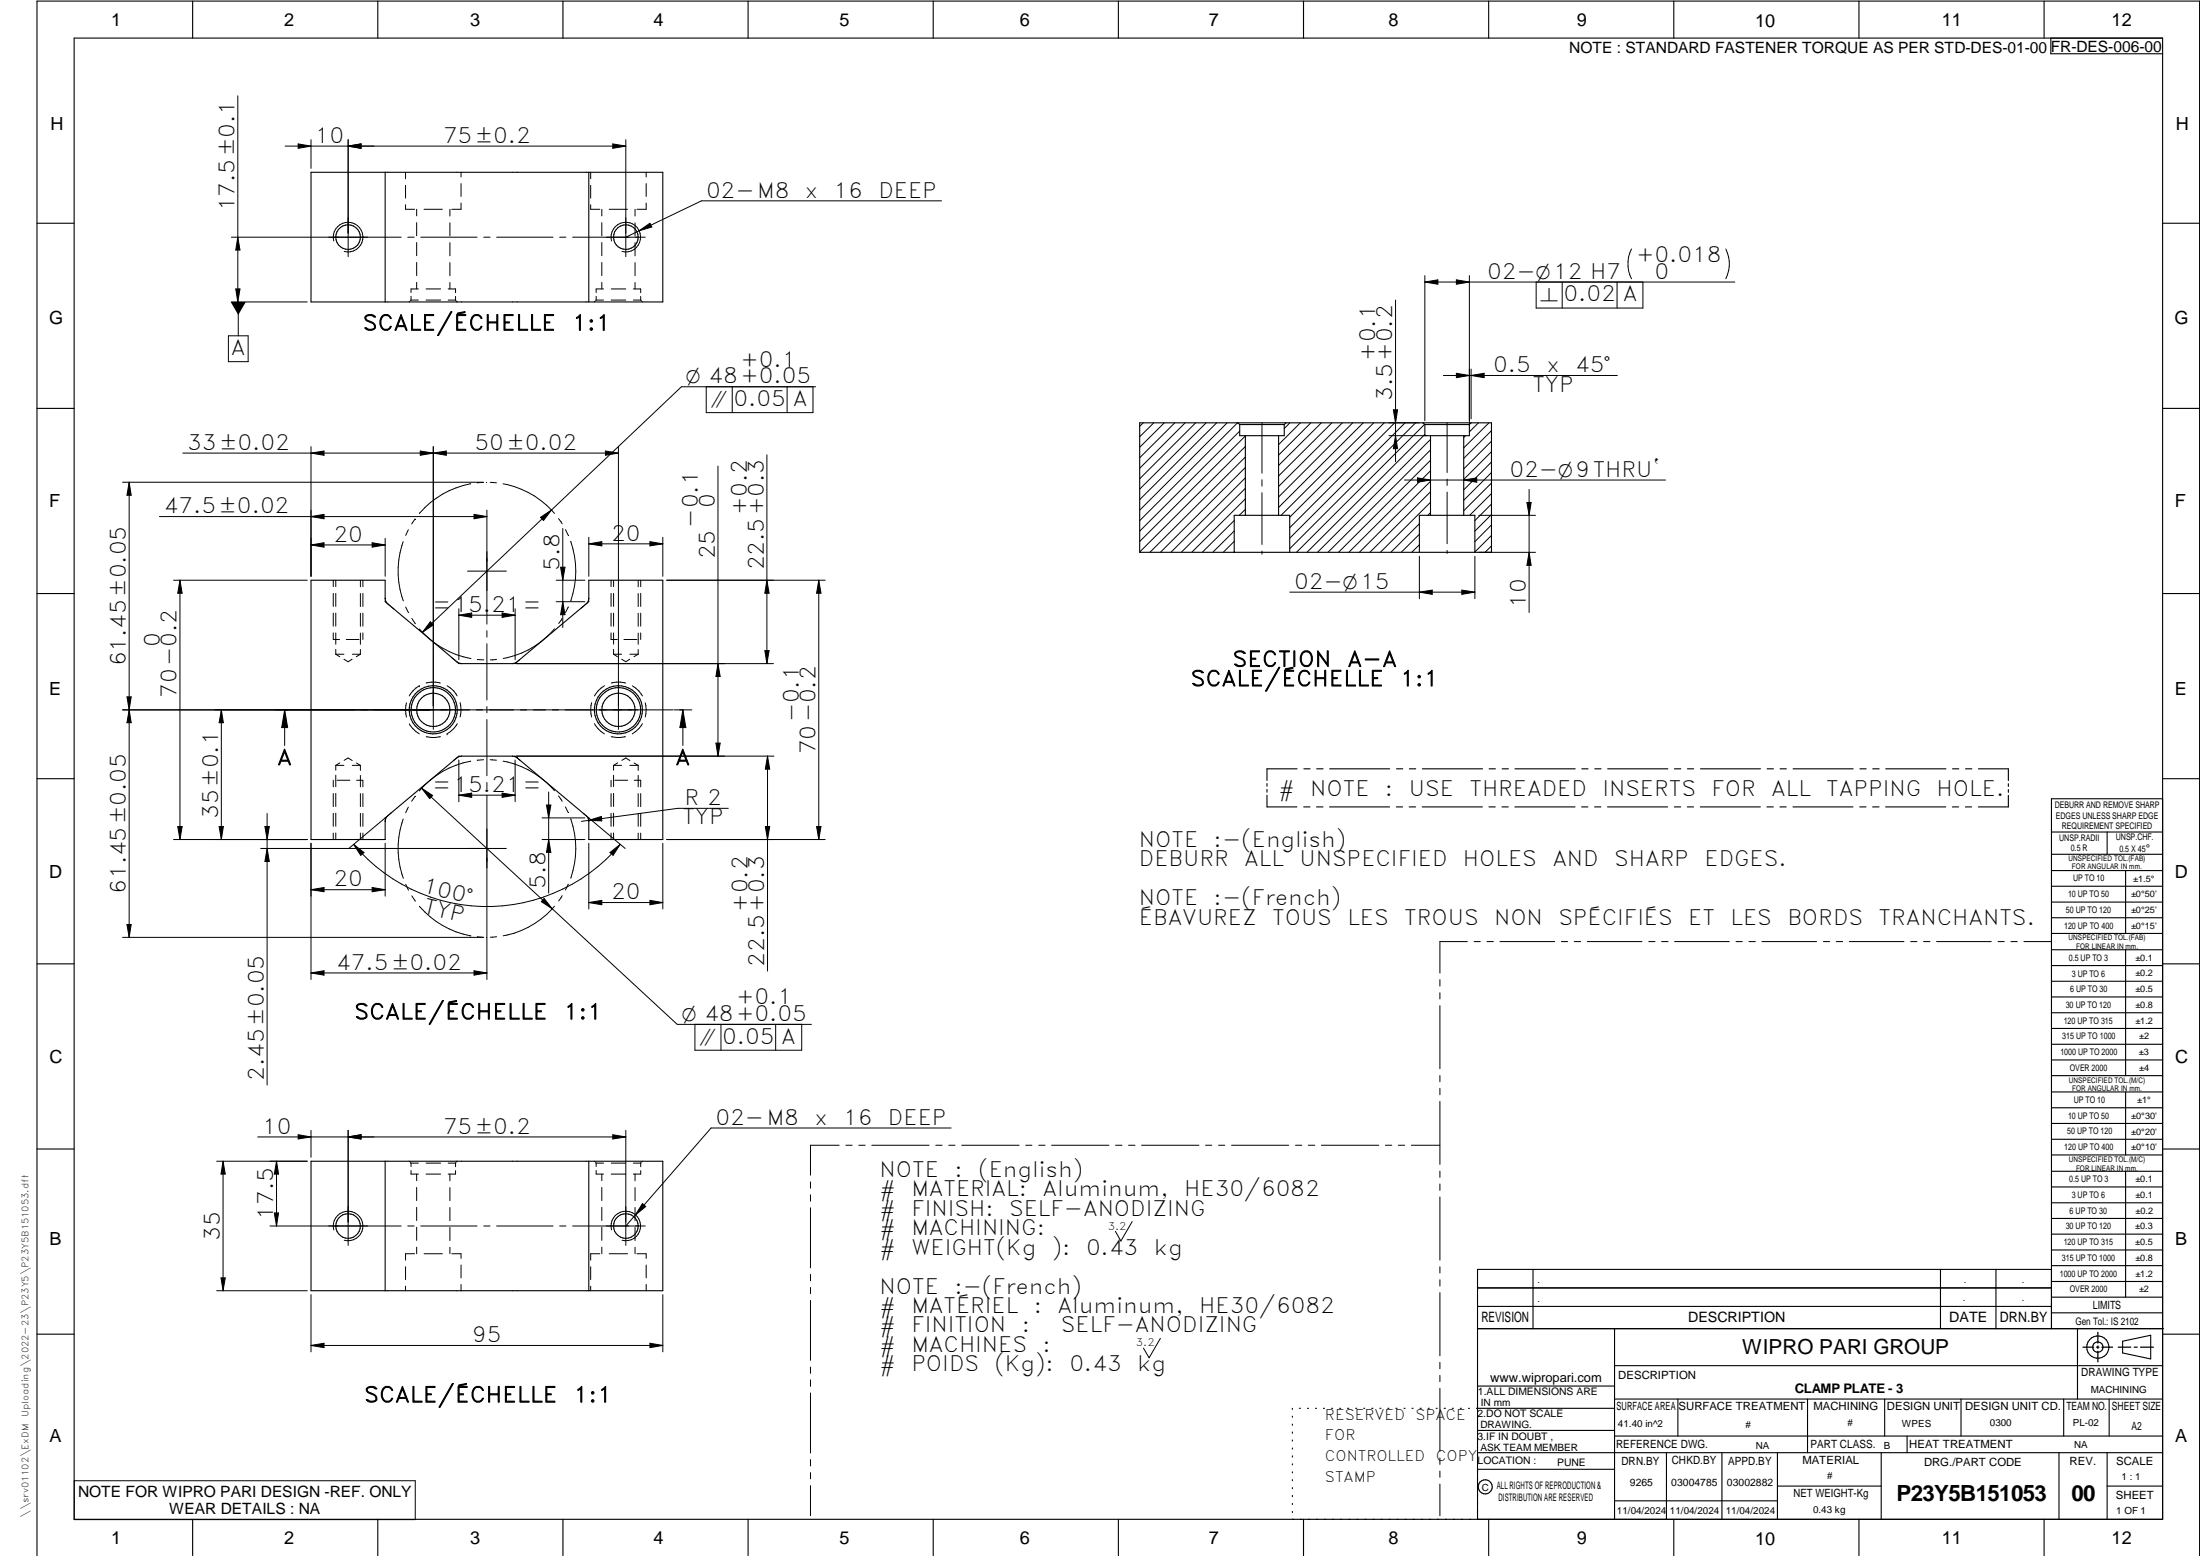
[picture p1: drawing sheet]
<svg xmlns="http://www.w3.org/2000/svg" width="594mm" height="420mm" viewBox="0 0 594 420" stroke-linecap="round" stroke-linejoin="round" font-family="sans-serif">
<g fill="none" stroke="#000" stroke-width=".3">
<path d="M20 10.3h564v400h-564zM52 .3v10M102 .3v10M152 .3v10M202 .3v10M252 .3v10M302 .3v10M352 .3v10M402 .3v10M452 .3v10M502 .3v10M552 .3v10"/>
<path d="M553.8 10.3v4.2h30.2M84 46.5h95v35h-95zM104 46.5v35M159 46.5v35M10 60.3h10M584 60.3h10M10 110.3h10M307.8 114.2h95v34.9h-95zM334.3 114.2l.5 .4M334.8 114.6v3h12v-3M334.8 114.6h12M336.3 117.6v21.5"/>
<path d="M345.3 117.6v21.5M347.3 114.2l-.5 .4M384.3 114.2l.5 .4M384.8 114.6h12M384.8 114.6v3h12v-3M386.3 117.6v21.5M395.3 117.6v21.5M397.2 114.2l-.4 .4M584 110.3h10M84 156.7h20v4.8l.1 .6 .6 1 18.7 15.6 1.2 .5h13.8l1.3-.5 19-16.1 .3-1.1v-4.8h20v70h-20v-4.9l-.3-1.1-.4-.4-18.6-15.7-1.3-.4h-13.8l-1.2 .4-19.1 16.1-.3 1.1v4.9h-20zM348.3 149.1v-10h-15v10M398.3 149.1v-10h-15v10"/>
<path d="M10 160.3h10M584 160.3h10M10 210.3h10M342.1 214.7v3.2h8.1M342.1 211.6v.7M342.1 213.1v.8M350.3 207.6h-8.2v3.1M352 217.9h1.7M352.1 207.6h1.7M355.5 217.9h1.7M355.6 207.6h1.7M359 217.9h16.2"/>
<path d="M359.1 207.6h16.2M377.1 217.9h1.6M377.1 207.6h1.7M380.5 217.9h1.8M380.6 207.6h1.7M384 217.9h16.3M384.1 207.6h16.2M402.1 217.9h1.7M402.1 207.6h1.7M405.6 217.9h1.7M405.6 207.6h1.7M409.1 217.9h16.2"/>
<path d="M409.1 207.6h16.3M427.1 217.9h1.7M427.1 207.6h1.7M430.6 217.9h1.7M430.7 207.6h1.6M434.1 217.9h16.2M434.1 207.6h16.3M452.1 217.9h1.7M452.2 207.6h1.7M455.6 217.9h1.7M455.7 207.6h1.7M459.1 217.9h16.3"/>
<path d="M459.2 207.6h16.2M477.1 217.9h1.8M477.2 207.6h1.7M480.6 217.9h1.7M480.7 207.6h1.7M484.2 217.9h16.2M484.2 207.6h16.2M502.2 217.9h1.7M502.2 207.6h1.7M505.7 217.9h1.7M505.7 207.6h1.7M509.2 217.9h16.2"/>
<path d="M509.2 207.6h16.3M527.2 217.9h1.7M527.3 207.6h1.6M530.7 217.9h1.7M530.8 207.6h1.7M534.2 207.6h8.1v3.2M542.3 211.6v.7M542.3 213.2v.8M542.3 214.8v3.1h-8.1M584 215.7h-30v143.1M584 210.3h10M554 224.7h30"/>
<path d="M554 230.7h30M554 235.1h30M554 239.3h30M569 224.7v6M574 235.1v17M554 243.6h30M554 247.8h30M554 252.1h30M554 256.5h30M574 256.5v33.9M10 260.3h10M554 260.7h30"/>
<path d="M554 265h30M554 269.2h30M554 273.5h30M554 277.7h30M584 260.3h10M554 282h30M554 286.2h30M554 290.4h30M554 294.9h30M554 299.1h30M574 294.9v17M10 310.3h10"/>
<path d="M84 313.6h95v34.9h-95zM104 313.6v34.9M159 313.6v34.9M554 303.4h30M554 307.6h30M554 311.9h30M554 316.3h30M574 316.3v34M584 310.3h10M554 320.5h30M554 324.8h30M554 329h30"/>
<path d="M554 333.2h30M554 337.5h30M399 358.8h185.2M399 352.8h155M399 347.8h155M414 342.8v16M436 358.8v51.5M524 342.8v16M539 342.8v16M554 341.8h30M554 346h30M554 350.3h30"/>
<path d="M554 354.5h30M554 342.8h-155v67.5M561 358.8v19M10 360.3h10M399 374.3h37M436 377.8h148M453.1 377.8v10M488.1 377.8v14.5M508.9 377.8v10M529.5 377.8v10M557.3 377.8v10M569.5 377.8v10"/>
<path d="M573.2 362.2l7.6-1.6v6.3l-7.6-1.6zM584 368.8h-148M584 360.3h10M349 380.3v.3M349 382.4v.3M349 384.6v.3M349 386.7v.3M349 388.8v.3M349 391v.3M349 393.1v.3M349 395.3v.3M349 397.4v.3"/>
<path d="M349 399.5v.3M350.9 380.3h.2M353.1 380.3h.2M355.2 380.3h.3M357.4 380.3h.3M359.6 380.3h.3M361.7 380.3h.3M363.9 380.3h.3M366.1 380.3h.3M368.3 380.3h.2M370.4 380.3h.3M372.6 380.3h.3"/>
<path d="M374.8 380.3h.3M376.9 380.3h.4M379.1 380.3h.3M381.3 380.3h.3M383.4 380.3h.4M385.6 380.3h.3M387.8 380.3h.3M390 380.3h.3M392.2 380.3h.3M394.3 380.3h.3M396.5 380.3h.3M398.7 380.3h37.3"/>
<path d="M399 396.7h37M399 392.3h185M399 386.2h37M436 387.8h148M450 392.3v18M465 392.3v18M480 392.3v18M508 392.3v18M515 387.8v4.5M556 392.3v18M569 392.3v18M52 410.3v9.7"/>
<path d="M102 410.3v9.7M152 410.3v9.7M202 410.3v9.7M252 410.3v9.7M302 410.3v9.7M349 401.7v.3M349 403.8v.4M349 406v.3M349 408.1v.3M352 410.3v9.7M402 410.3v9.7M436 405.3h44"/>
<path d="M452 410.3v9.7M480 401.3h28M502 410.3v9.7M552 410.3v9.7M569 401.3h15M10 420v-419.7h584v419.7"/>
<circle cx="94" cy="64" r="3.3"/>
<circle cx="169" cy="64" r="3.3"/>
<circle cx="117" cy="191.7" r="6.5"/>
<circle cx="117" cy="191.7" r="4.5"/>
<circle cx="117" cy="191.7" r="6"/>
<circle cx="167" cy="191.7" r="6.5"/>
<circle cx="167" cy="191.7" r="4.5"/>
<circle cx="167" cy="191.7" r="6"/>
<circle cx="94" cy="331.1" r="3.3"/>
<circle cx="169" cy="331.1" r="3.3"/>
<circle cx="566.5" cy="363.7" r="1.39"/>
<circle cx="566.5" cy="363.8" r="3"/>
<circle cx="401.1" cy="401.5" r="1.9"/>
</g>
<g fill="none" stroke="#000" stroke-width=".27">
<path d="M64.2 25.9v55.6M77 39.5h92M80.5 38.9l3.5 .6-3.5 .5zM84 37.7v7.8M94 37.7v31.6M94 39.5l3.5-.6v1.1zM165.5 38.9l3.5 .6-3.5 .5zM169 37.7v31.6M109.5 55.3v1.2h2.5M109.5 46.5v1.8M109.5 50v3.5M112.5 56.5v1.8"/>
<path d="M114.5 56.5h5M121.5 56.5v1.8M124.5 54.8v1.7h-2.5M124.5 46.5v1.3M124.5 49.6v3.4M159.5 55.3v1.2h2.5M159.5 46.5v1.8M159.5 50v3.5M162.5 56.5v1.8M164.5 56.5h5M171.5 56.5v1.8M174.5 54.8v1.7h-2.5"/>
<path d="M174.5 46.5v1.3M174.5 49.6v3.4M254.2 54.2h-64.8l-20.4 9.9M62.5 64.1h45.8M63.7 78h1.1l-.6 3.5zM64.2 64.1l.6 3.4h-1.1zM90.1 65.1a4 4 0 0 1 3.5-5.1 4 4 0 0 1 4.4 4.4 4 4 0 0 1-5 3.5M110.1 64.1h1.7M112.5 60.1v3.6M112.5 65.5v3.5M112.5 70.9v3.5M112.5 76.2v1.8"/>
<path d="M113 78h-2v1M113.6 64.1h15.2M115.1 78h3.9M121 78h2v1M121.5 60.2v3.5M121.5 65.5v3.6M121.5 70.9v3.6M121.5 76.3v1.7M130.6 64.1h1.7M134.1 64.1h15.2M151.1 64.1h1.7M154.6 64.1h19.6"/>
<path d="M162.5 60.1v3.6M162.5 65.5v3.5M162.5 70.9v3.5M162.5 76.2v1.8M163 78h-2v1M165.1 78h3.9M165.1 65.1a4 4 0 0 1 3.6-5.1 4 4 0 0 1 4.3 4.4 4 4 0 0 1-5 3.5M171 78h2v1M171.5 60.2v3.5M171.5 65.5v3.6M171.5 70.9v3.6M171.5 76.3v1.7"/>
<path d="M172.6 62.3l2.9-2 .5 1zM384.8 74.4v39.2M384.8 76.2l3.5-.6v1.2zM384.8 76.2h83.7M393.3 75.6l3.5 .6-3.5 .6zM396.8 74.4v40.7M414.8 76.2v7h28.8v-7M421.8 76.2v7M436.7 76.2v7M440.6 67.2a9 9 0 0 0 0 8.1M466 67.2a9 9 0 0 1 0 8.1M61.7 90.7h5.3v7h-5.3z"/>
<path d="M62.5 81.5h20.5M64.3 81.5v9.2M110.7 81.4l-.2 .1M111 80v1M111 81l-.1 .2M111 81h2M115.1 81h3.9M121 81h2M123 80.1v.9M123 81l.1 .2M123.4 81.4l.1 .1M160.6 81.4l-.1 .1"/>
<path d="M161 80v1M161 81l-.1 .2M161 81h2M165.1 81h3.9M171 81h2M173 80.1v.9M173 81l.2 .2M173.3 81.4l.2 .1M376.8 81v43.7M397.2 99.7v13.4M190.7 104.4v7h28.8v-7M197.7 104.4v7"/>
<path d="M212.5 104.4v7M220.3 104.4h-36.3l-69.9 66.3M308.7 114.2l-.9 .9M311.6 114.2l-3.8 3.7M314.4 114.2l-6.6 6.6M317.2 114.2l-9.4 9.4M320 114.2l-12.2 12.2M322.9 114.2l-15.1 15.1M325.7 114.2l-17.9 17.9M328.5 114.2l-20.7 20.7M331.4 114.2l-23.6 23.6M334.2 114.2l-26.4 26.4"/>
<path d="M334.8 116.4l-27 27M336.3 117.7l-28.5 28.5M340.8 114.2v13.6M348.3 114.2l-1.5 1.5M351.1 114.2l-5.8 5.9M354 114.2l-8.7 8.7M356.8 114.2l-11.5 11.5M359.7 114.2l-14.4 14.3M362.5 114.2l-17.2 17.2M365.3 114.2l-20 20M368.1 114.2l-22.8 22.8M371 114.2l-25.1 24.9"/>
<path d="M373.8 114.2l-25.5 25.5M375.1 117.6h10.1M375.1 114.2h8.1M376.3 110.7h1.1l-.6 3.5zM376.6 114.2l-28.3 28.3M376.8 117.6l.6 3.6h-1.1zM379.4 114.2l-31.1 31.1M382.3 114.2l-34 34M384.7 114.6l-34.6 34.5M384.8 117.3l-31.9 31.8M386.3 118.7l-30.5 30.4M389.8 101.4h46.9"/>
<path d="M390.8 114.2v13.4M393.3 100.8l3.5 .6-3.5 .6zM395.7 117.6l-.4 .6M397.2 101.4l3.6-.6v1.2zM399.2 114.2l-2.4 2.4M402.1 114.2l-6.8 6.7M402.8 116.3l-7.5 7.5M402.8 119.1l-7.5 7.5M33.1 130.2h97.4M34.9 130.2l.5 3.5h-1.1zM34.9 130.2v122.9M43 139.5h88.5"/>
<path d="M49.4 122.3h117.6M84 139.5l3.5-.6v1.2zM84 122.3l3.5-.5v1.1zM84 120.6v35M113.5 121.8l3.5 .5-3.5 .6zM117 120.6v76.3M117 122.3l3.5-.5v1.1zM127.1 130.6a23.9 23.9 0 0 0-13.9 8M128 138.9l3.5 .6-3.5 .6zM130.6 130.3l-1.7 .1M131.5 137.8v30.7M132.4 130.3l1.7 .1"/>
<path d="M135.8 130.6a23.9 23.9 0 0 1 13.9 8M146 139.7l2.9-2-2.1 2.8zM163.5 121.8l3.5 .5-3.5 .6zM167 120.6v76.3M193.9 125.9v78.3M207.1 122.8v56.4M336.3 137.5l-1.7 1.6M336.3 134.7l-14.5 14.4M336.3 131.9l-17.3 17.2M336.3 129l-20.1 20.1M336.3 126.2l-23 22.9M336.3 123.4l-25.8 25.7"/>
<path d="M336.3 120.6l-28.5 28.5M340.8 129.5v1.8M340.8 133.1v13.9M379.3 129.6h70.4M382.8 129l3.5 .6-3.5 .6zM386.3 138.4l-.7 .7M386.3 127.1l-22.1 22M386.3 130l-19.2 19.1M386.3 121.5l-27.7 27.6M386.3 132.8l-16.4 16.3M386.3 124.3l-24.9 24.8M386.3 135.6l-13.6 13.5"/>
<path d="M390.8 129.4v1.7M390.8 132.9v13.9M395.3 129.6l3.5-.6v1.2zM399.3 139.1h15.3M402.8 133.3l-5.9 5.8M402.8 122l-7.5 7.5M402.8 124.8l-7.5 7.5M402.8 127.6l-7.5 7.5M402.8 130.4l-7.5 7.5M402.8 136.1l-4.5 4.5M402.8 138.9l-4.5 4.5M412.3 135.7h1.2l-.6 3.4z"/>
<path d="M412.9 132.2v33.2M46.9 156.7h36.1M48.6 156.7v70M48.6 156.7l.6 3.5h-1.2zM84 147.2l3.5-.6v1.1zM84 147.2h20M90 156.7v1.7M90.7 156.7v1.7M97.3 156.7v1.8M98 156.7v1.7M100.5 146.6l3.5 .6-3.5 .5zM104 145.4v10.2"/>
<path d="M108.9 146.3a23.6 23.6 0 0 0 0 16M110.3 143l-.7 1.6M112.1 140.1l-.9 1.4M126.2 154.2h10.5M150.2 156.7h7.7M150.8 140l1 1.4M151.4 153.2h1.2l-.6 3.5zM152 142.7v26.8M152.7 143l.7 1.5M154.1 146.2a24.1 24.1 0 0 1 0 16M159 145.1v10.5M159 146.9h20"/>
<path d="M159 146.9l3.5-.6v1.1zM165 156.7v1.7M165.7 156.7v1.7M172.3 156.7v1.8M173 156.7v1.7M175.5 146.3l3.5 .6-3.5 .5zM179 145.1v10.5M180 156.7h42.8M207.1 156.7l.6 3.5h-1.2zM221.1 156.7l.6 3.5h-1.2zM221.1 156.7v70M333.3 149l-.2 .1"/>
<path d="M333.3 146.2l-3 2.9M333.3 143.4l-5.8 5.7M333.3 140.5l-8.7 8.6M340.8 148.8v.8M348.3 159.9h50M383.3 147.1l-2.1 2M383.3 144.3l-4.9 4.8M383.3 141.4l-7.7 7.7M383.3 159.9l3.5-.6v1.2zM383.3 150.2v11.5M390.8 148.6v.8M394.8 159.3l3.5 .6-3.5 .6z"/>
<path d="M398.3 150.2v11.5M399.3 149.1h15.3M402.8 147.4l-1.8 1.7M402.8 141.7l-4.5 4.6M402.8 144.6l-4.5 4.5M412.9 149.1l.6 3.6h-1.2zM90 160.2v3.5M90 165.6v3.5M90 170.9v1.8h1.7M90.7 176.7h2.2M90.7 175.3v1.4M90.7 160.2v3.5"/>
<path d="M90.7 165.6v3.5M90.7 170.9v3M90.7 176.7l1 .6M92.9 178l1.1 .7 1.1-.7M93.5 172.7h3.4M95.2 176.7h2.1M97.3 175.4v1.3M97.3 176.7l-1.1 .6M97.3 160.3v3.5M97.3 165.6v3.5M97.3 170.9v3.1M98 160.2v3.5"/>
<path d="M98 165.6v3.5M98 170.9v1.8M104 161.5v.3M104 162.2v.3l.7 .6M104.9 163.2l.2 .2M105.3 163.5l.1 .2M105.7 163.9l.7 .6M109.6 163.9l.7 1.5M111.2 167l.9 1.4M113.3 169.8a24.2 24.2 0 0 0 13.9 8M116.2 167.9l.8 .8-2.9 2zM122.1 177.7l.5 .4"/>
<path d="M122.8 178.3l.1 .1M123.1 178.5l.1 .1M123.4 178.7l.7 .5M123.9 164.4v13.7M123.9 166.1l3.5-.6v1.2zM123.9 166.1h15.2M124.4 179.2h.2M128.9 178.1l1.7 .1M131.5 170.3v1.7M131.5 173.8v15.2M134.1 178.1l-1.7 .1M135.6 165.5l3.5 .6-3.5 .6z"/>
<path d="M138.4 179.2h.2M139.1 164.4v13.7M139.4 179.2h69.5M139.4 178.9l-.6 .3M140.3 178.2l-.4 .3M149.7 169.8a23.5 23.5 0 0 1-13.8 8M150.2 162.5h7.7M151.8 167l-.9 1.4M152 162.5l.6 3.5h-1.2zM153.5 163.9l-.8 1.5M157.5 163.7l-.7 .6M157.8 163.4l-.1 .2"/>
<path d="M158.2 163.2l-.2 .1M159 161.5v.3M159 162.2v.3l-.6 .5M165 160.2v3.5M165 165.6v3.5M165 170.9v1.8h1.7M165.7 175.3v1.4M165.7 176.7h2.1M165.7 160.2v3.5M165.7 165.6v3.5M165.7 170.9v3M165.7 176.7l1 .6"/>
<path d="M167.9 178l1.1 .7 1-.7M168.5 172.7h3.5M170.1 176.7h2.2M172.3 175.4v1.3M172.3 176.7l-1.1 .6M172.3 160.3v3.5M172.3 165.6v3.5M172.3 170.9v3.1M173 160.2v3.5M173 165.6v3.5M173 170.9v1.8M193.9 179.2l.6 3.5h-1.2z"/>
<path d="M206.5 175.7h1.2l-.6 3.5zM33.1 191.7h148.6M34.3 188.2h1.1l-.5 3.5zM34.9 191.7l.5 3.5h-1.1zM59.8 191.7l.5 3.5h-1.1zM59.8 191.7v35M76.9 191.7l.8 4.8h-1.6zM76.9 191.7v9.6M109.8 189.8a7.4 7.4 0 0 0 0 3.8M110.5 195.5a7.6 7.6 0 0 0 2.7 2.7M113.2 185.2a7.2 7.2 0 0 0-2.7 2.7M113.2 185.2h.1"/>
<path d="M115.1 198.9a8.1 8.1 0 0 0 3.8 0M118.9 184.4a6.8 6.8 0 0 0-3.8 0M120.7 198.2h.1M120.7 185.2a6.5 6.5 0 0 1 2.7 2.7M123.5 195.4a7 7 0 0 1-2.8 2.8M124.2 189.7a7.4 7.4 0 0 1 0 3.9M131.5 190.8v1.7M131.5 194.3v15.2M159.8 189.7a7.4 7.4 0 0 0 0 3.9M160.5 195.4a7.5 7.5 0 0 0 2.7 2.8M163.2 185.2a7.2 7.2 0 0 0-2.7 2.7M165.1 198.9a8.2 8.2 0 0 0 3.8 0"/>
<path d="M168.9 184.4a6.9 6.9 0 0 0-3.8 0M170.8 185.2a6.8 6.8 0 0 1 2.7 2.7M173.5 195.4a7 7 0 0 1-2.8 2.8M174.2 189.8a7.3 7.3 0 0 1 0 3.8M182 191.7h4.8M184.4 191.7l.8 4.8h-1.6zM184.4 191.7v9.6M72.1 219.7v73.3M90 210.7v1.8M90 214.3v3.5M90 219.6v3.5M90.7 206.7h2.2"/>
<path d="M90.7 214.2v3.6M90.7 219.6v3.5M90.7 206.7v1.3M90.7 209.3v3.1M91.1 210.7h3.4M91.8 206l-1.1 .7M92.9 205.3l1.1-.6 1.1 .7M95.2 206.7h2.1M96.3 206l1 .7M96.3 210.7h1.7v1.8M97.3 214.3v3.5M97.3 219.6v3.5"/>
<path d="M97.3 206.7v1.3M97.3 209.4v3.1M98 214.3v3.5M98 219.6v3.5M105.1 220h-.1M105.8 219.4l-.6 .4M110.3 217.9l-.7 1.6M112.1 215l-.9 1.4M113.9 212.9l2.9 1.9-.8 .8zM113.9 212.9l35.2 32.5M122.9 205l-.4 .4M123.1 204.8v.1"/>
<path d="M123.4 204.6l-.1 .1M123.9 205.2v11.3M123.9 214.7l3.5-.5v1.1zM123.9 214.7h15.2M124.1 204.2l-.6 .3M124.4 204.2h.2M127.1 205.5a23.7 23.7 0 0 0-13.9 8.1M130.6 205.1l-1.7 .2M131.5 211.3v1.7M131.5 214.8v49.7M132.4 205.1l1.7 .2M135.6 214.2l3.5 .5-3.5 .6z"/>
<path d="M135.8 205.5a23.9 23.9 0 0 1 13.9 8M138.4 204.2h.2M138.8 204.2l.7 .3M139.1 205.2v11.3M139.4 204.2h69.6M139.8 204.8h.1M140 204.9l.4 .4M147.6 217.4h1.2l-.6 3.5zM148.2 213.9v27.3M150.8 214.9l1 1.5M152.7 217.9l.7 1.5M157.5 219.6l.5 .4"/>
<path d="M165 210.7v1.8M165 214.3v3.5M165 219.6v3.5M165.7 206.7h2.1M165.7 214.2v3.6M165.7 219.6v3.5M165.7 206.7v1.3M165.7 209.3v3.1M166 210.7h3.5M166.8 206l-1.1 .7M167.9 205.3l1.1-.6 1.1 .7M170.1 206.7h2.2"/>
<path d="M171.2 206l1.1 .7M171.3 210.7h1.7v1.8M172.3 214.3v3.5M172.3 219.6v3.5M172.3 206.7v1.3M172.3 209.4v3.1M173 214.3v3.5M173 219.6v3.5M193.3 200.7h1.2l-.6 3.5zM196.7 218.3h-13.7l-26 3.5M207.3 204.2v58M207.3 204.2l.5 3.5h-1.1z"/>
<path d="M46.9 226.7h36.1M48 223.2h1.2l-.6 3.5zM59.2 223.2h1.1l-.5 3.5zM70.4 229.1h66.3M71.5 223.2h1.2l-.6 3.5zM72.1 229.1l.6 3.5h-1.2zM84 227.7v36.8M90 225v1.7M90.7 224.9v1.8M95.5 228a47 47 0 0 0 72 0M95.5 228l2.8 2.2-.9 .8zM97.3 225v1.7"/>
<path d="M98 225v1.7M100.5 239.6l3.5 .6-3.5 .6zM103.9 220.9l-9.7 8.2M104 221.5v.3M104 227.7v14.3M104.5 220.4l-.5 .5v.3M104.8 220.2l-.1 .1M108.9 221.1a23.6 23.6 0 0 0 0 16.1M109.6 238.8l.7 1.6M146.4 226.7h11.5M146.4 220.9h11.5M148.2 226.7l.6 3.5h-1.2z"/>
<path d="M153.5 238.8l-.8 1.5M154.1 221.1a24 24 0 0 1 0 16M158.1 220.1l.1 .1M158.4 220.3v.1M158.6 220.5l.4 .4v.3M159 221.5l3.4-1 .1 1.2zM159 227.7v17.7M159 221.5v.3M159.1 220.9l9.7 8.2M164.7 230.2l2.8-2.2-1.9 3zM165 225v1.7M165.7 224.9v1.8"/>
<path d="M172.3 225v1.7M173 225v1.7M179 227.7v17.7M206.7 223.2h1.1l-.5 3.5zM220.5 223.2h1.2l-.6 3.5zM222.8 226.7h-42.8M33.1 253.1h97.4M34.3 249.6h1.1l-.5 3.5zM84 240.2l3.5-.6v1.2zM84 240.2h20M111.2 241.9l.9 1.4M113.3 244.7a24.2 24.2 0 0 0 13.9 8"/>
<path d="M128.9 253l1.7 .1M134.1 252.9l-1.7 .2M146.9 242.6l2.2 2.8-2.9-1.9zM149.1 245.4l33.8 31.2h36.2M149.7 244.7a23.5 23.5 0 0 1-13.8 8M151.8 241.9l-.9 1.4M159 243.7h20M159 243.7l3.5-.6v1.2zM175.5 243.1l3.5 .6-3.5 .6zM396.2 254.3h-7.4v8.5M398.1 254.3h1.6M401.5 254.3h1.8"/>
<path d="M405 254.3h14.8M421.6 254.3h1.7M425.1 254.3h1.7M428.6 254.3h14.8M445.2 254.3h1.7M448.7 254.3h1.7M452.2 254.3h14.8M468.8 254.3h1.7M472.3 254.3h1.7M475.8 254.3h14.8M492.4 254.3h1.7M495.8 254.3h1.8"/>
<path d="M499.4 254.3h14.7M516 254.3h1.6M519.4 254.3h1.8M522.9 254.3h14.8M539.5 254.3h1.7M543 254.3h1.7M546.5 254.3h7.4M84 262.7l3.5-.6v1.2zM84 262.7h47.5M128 262.1l3.5 .6-3.5 .6zM187.7 276.6v7h28.8v-7M194.7 276.6v7"/>
<path d="M209.5 276.6v7M388.8 264.5v1.8M388.8 268.1v1.6M388.8 271.6v17M388.8 290.4v1.7M388.8 293.9v1.7M388.8 297.4v17M58.5 313.6h24.5M60.2 313.6v34.9M60.2 313.6l.6 3.4h-1.1zM69.6 307h99.4M74.7 313.6v17.4"/>
<path d="M74.7 313.6l.5 3.4h-1.1zM80.5 306.4l3.5 .6-3.5 .6zM84 305.2v7.3M94 307l3.5-.6v1.2zM94 305.2v31.1M110.5 313.6l.2 .1M110.8 313.9l.2 .2M111 314.1v.9M111 316.1v.9h2M111 314.1h2M112.5 317v1.8M115.1 317h3.9"/>
<path d="M115.1 314.1h3.9M121 314.1h2M121.5 317v1.9M123 314.1v.9M123 316.1v.9h-2M123.1 313.9l-.1 .2M123.5 313.6l-.2 .1M160.5 313.6l.1 .1M160.8 313.9l.2 .2M161 314.1h2M161 314.1v.9M161 316.1v.9h2"/>
<path d="M162.5 317v1.8M165.1 317h3.9M165.1 314.1h3.9M165.5 306.4l3.5 .6-3.5 .6zM169 305.2v31.1M171 314.1h2M171.5 317v1.9M173 314.1v.9M173 316.1v.9h-2M173.1 313.9l-.1 .2M173.5 313.6l-.2 .1M218.9 319.2v1.6"/>
<path d="M226.6 309.2h-7.7v8.1M228.4 309.2h1.7M231.9 309.2h1.7M235.4 309.2h15.5M252.7 309.2h1.7M256.2 309.2h1.7M256.8 304.6h-64.8l-23 26.4M259.7 309.2h15.5M277 309.2h1.7M280.5 309.2h1.7M284 309.2h15.5M301.2 309.2h1.8"/>
<path d="M304.8 309.2h1.7M308.3 309.2h15.5M325.5 309.2h1.7M329.1 309.2h1.6M332.6 309.2h15.4M349.8 309.2h1.7M353.3 309.2h1.7M356.8 309.2h15.5M374.1 309.2h1.7M377.6 309.2h1.7M381.1 309.2h7.7M388.8 316.2v1.7"/>
<path d="M388.8 319.7v1.7M72.9 331h35.4M74.1 327.5h1.1l-.5 3.5zM90.1 332.1a4 4 0 0 1 3.5-5 4 4 0 0 1 4.4 4.3 4 4 0 0 1-5 3.5M110.1 331h1.7M112 338.5h-2.5v1.8M112.5 320.6v3.6M112.5 326v3.6M112.5 331.4v3.5M112.5 336.8v1.7M113.6 331h15.2M114.5 338.5h5"/>
<path d="M121.5 320.7v3.5M121.5 326.1v3.5M121.5 331.4v3.6M121.5 336.8v1.7M122 338.5h2.5v1.3M130.6 331h1.7M134.1 331h15.2M151.1 331h1.7M154.6 331h19.6M162 338.5h-2.5v1.8M162.5 320.6v3.6M162.5 326v3.6"/>
<path d="M162.5 331.4v3.5M162.5 336.8v1.7M164.5 338.5h5M165.1 332.1a4 4 0 0 1 3.5-5 4 4 0 0 1 4.4 4.3 4 4 0 0 1-5 3.5M171.5 320.7v3.5M171.5 326.1v3.5M171.5 331.4v3.6M171.5 336.8v1.7M172 338.5h2.5v1.3M173.5 325l.9 .8-2.8 2.2zM218.9 322.6v1.8M218.9 326.1v16.2"/>
<path d="M305.7 329.9l-3 5.2-1.5-2.6M388.8 323.2v17.1M58.5 348.5h24.5M59.7 345.1h1.1l-.6 3.4zM84 349.6v15.4M109.5 342.1v3.4M109.5 347.3v1.2M124.5 341.6v3.5M124.5 346.8v1.7M159.5 342.1v3.4M159.5 347.3v1.2M174.5 341.6v3.5"/>
<path d="M174.5 346.8v1.7M179 349.6v15.4M218.9 344.1v1.8M218.9 347.6v1.7M218.9 351.2v16.1M388.8 342.1v1.6M388.8 345.6v1.7M388.8 349v17.1M84 363.3l3.5-.6v1.2zM84 363.3h95M175.5 362.7l3.5 .6-3.5 .6zM218.9 369.1v1.7"/>
<path d="M218.9 372.6v1.8M218.9 376.1v16.2M313.3 361.4l-3 5.2-1.5-2.6M388.8 367.9v1.7M388.8 371.4v1.7M388.8 374.9v17M20.1 399.8h92v10.5h-92zM218.9 394.1v1.8M218.9 397.6v1.7M388.8 393.7v1.7M388.8 397.2v1.7M218.9 401.2v8.1"/>
<path d="M388.8 400.7v8.6"/>
</g>
<path d="M566.5 359.7v3M562.5 363.8h2.9M566.1 363.8h.7M566.5 363.4v.7M566.5 364.9v2.8M567.6 363.8h2.9M572 363.8h3.4M576.3 363.8h.8M578 363.8h3.5" fill="none" stroke="#000" stroke-width=".34"/>
<g fill="#000">
<path d="M80.5 38.9l3.5 .6-3.5 .5zM94 39.5l3.5-.6v1.1zM165.5 38.9l3.5 .6-3.5 .5zM64.2 64.1l.6 3.4h-1.1zM63.7 78h1.1l-.6 3.5zM172.6 62.3l2.9-2 .5 1zM384.8 76.2l3.5-.6v1.2zM393.3 75.6l3.5 .6-3.5 .6zM62.3 81.5h4.1l-2.1 3.5zM376.3 110.7h1.1l-.6 3.5zM393.3 100.8l3.5 .6-3.5 .6zM397.2 101.4l3.6-.6v1.2z"/>
<path d="M34.9 130.2l.5 3.5h-1.1zM84 122.3l3.5-.5v1.1zM84 139.5l3.5-.6v1.2zM113.5 121.8l3.5 .5-3.5 .6zM117 122.3l3.5-.5v1.1zM128 138.9l3.5 .6-3.5 .6zM163.5 121.8l3.5 .5-3.5 .6zM376.8 117.6l.6 3.6h-1.1zM382.8 129l3.5 .6-3.5 .6zM395.3 129.6l3.5-.6v1.2zM412.3 135.7h1.2l-.6 3.4zM84 147.2l3.5-.6v1.1z"/>
<path d="M100.5 146.6l3.5 .6-3.5 .5zM146 139.7l2.9-2-2.1 2.8zM151.4 153.2h1.2l-.6 3.5zM159 146.9l3.5-.6v1.1zM175.5 146.3l3.5 .6-3.5 .5zM412.9 149.1l.6 3.6h-1.2zM48.6 156.7l.6 3.5h-1.2zM116.2 167.9l.8 .8-2.9 2zM123.9 166.1l3.5-.6v1.2zM135.6 165.5l3.5 .6-3.5 .6zM152 162.5l.6 3.5h-1.2zM206.5 175.7h1.2l-.6 3.5z"/>
<path d="M207.1 156.7l.6 3.5h-1.2zM221.1 156.7l.6 3.5h-1.2zM383.3 159.9l3.5-.6v1.2zM394.8 159.3l3.5 .6-3.5 .6zM34.3 188.2h1.1l-.5 3.5zM34.9 191.7l.5 3.5h-1.1zM59.8 191.7l.5 3.5h-1.1zM76.9 191.7l.8 4.8h-1.6zM184.4 191.7l.8 4.8h-1.6zM193.9 179.2l.6 3.5h-1.2zM113.9 212.9l2.9 1.9-.8 .8zM123.9 214.7l3.5-.5v1.1z"/>
<path d="M135.6 214.2l3.5 .5-3.5 .6zM147.6 217.4h1.2l-.6 3.5zM193.3 200.7h1.2l-.6 3.5zM207.3 204.2l.5 3.5h-1.1zM48 223.2h1.2l-.6 3.5zM59.2 223.2h1.1l-.5 3.5zM72.1 229.1l.6 3.5h-1.2zM71.5 223.2h1.2l-.6 3.5zM95.5 228l2.8 2.2-.9 .8zM148.2 226.7l.6 3.5h-1.2zM159 221.5l3.4-1 .1 1.2zM164.7 230.2l2.8-2.2-1.9 3z"/>
<path d="M206.7 223.2h1.1l-.5 3.5zM220.5 223.2h1.2l-.6 3.5zM34.3 249.6h1.1l-.5 3.5zM84 240.2l3.5-.6v1.2zM100.5 239.6l3.5 .6-3.5 .6zM146.9 242.6l2.2 2.8-2.9-1.9zM159 243.7l3.5-.6v1.2zM175.5 243.1l3.5 .6-3.5 .6zM84 262.7l3.5-.6v1.2zM128 262.1l3.5 .6-3.5 .6zM60.2 313.6l.6 3.4h-1.1zM74.7 313.6l.5 3.4h-1.1z"/>
<path d="M80.5 306.4l3.5 .6-3.5 .6zM94 307l3.5-.6v1.2zM165.5 306.4l3.5 .6-3.5 .6zM74.1 327.5h1.1l-.5 3.5zM173.5 325l.9 .8-2.8 2.2zM59.7 345.1h1.1l-.6 3.4zM84 363.3l3.5-.6v1.2zM175.5 362.7l3.5 .6-3.5 .6z"/>
</g>
<g font-size="6">
<text x="512.1" y="405.2">P23Y5B151053</text>
<text x="559.4" y="405.2">00</text>
</g>
<g font-size="5.7">
<text x="85" y="38.6">10</text>
<text x="119.6" y="38.6">75±0.2</text>
<text x="190.7" y="53.3">02-M8</text>
<text x="217.3" y="53.3">x</text>
<text x="225.1" y="53.3">16</text>
<text x="237.2" y="53.3">DEEP</text>
<text x="63.4" y="57" transform="rotate(-90 63.4 57)">17.5±0.1</text>
<text x="441.8" y="70.7">+0.018</text>
<text x="401.6" y="75.3">02-O12 H7</text>
<text x="446.7" y="75.3">0</text>
<text x="422.2" y="81.4">0.02 A</text>
<text x="98" y="89.2">SCALE/ÉCHELLE</text>
<text x="154.5" y="89.2">1:1</text>
<text x="62.4" y="95.9">A</text>
<text x="200" y="99">+0.1</text>
<text x="371.4" y="97.4" transform="rotate(-90 371.4 97.4)">+0.1</text>
<text x="403.2" y="100.5">0.5</text>
<text x="417.6" y="100.5">x</text>
<text x="425.4" y="100.5">45°</text>
<text x="413.8" y="105.8">TYP</text>
<text x="198.1" y="109.7">0.05 A</text>
<text x="376" y="108.2" transform="rotate(-90 376 108.2)">3.5+0.2</text>
<text x="50.6" y="121.5">33±0.02</text>
<text x="128.1" y="121.5">50±0.02</text>
<text x="407.7" y="128.7">02-O9THRU`</text>
<text x="193" y="137.2" transform="rotate(-90 193 137.2)">0</text>
<text x="44.3" y="138.6">47.5±0.02</text>
<text x="188.5" y="142.5" transform="rotate(-90 188.5 142.5)">-0.1</text>
<text x="201.7" y="139.1" transform="rotate(-90 201.7 139.1)">+0.2</text>
<text x="90" y="146.3">20</text>
<text x="165.1" y="146">20</text>
<text x="151.1" y="154.1" transform="rotate(-90 151.1 154.1)">5.8</text>
<text x="193" y="151" transform="rotate(-90 193 151)">25</text>
<text x="206.2" y="154" transform="rotate(-90 206.2 154)">22.5+0.3</text>
<text x="349.5" y="159">02-O15</text>
<text x="116.8" y="165.2">=15.21</text>
<text x="141.2" y="165.2">=</text>
<text x="412" y="164.2" transform="rotate(-90 412 164.2)">10</text>
<text x="34" y="179.9" transform="rotate(-90 34 179.9)">61.45±0.05</text>
<text x="43.2" y="174.6" transform="rotate(-90 43.2 174.6)">0</text>
<text x="321.5" y="185.3">SCALE/ÉCHELLE</text>
<text x="332.8" y="180">SECTION</text>
<text x="363.8" y="180">A-A</text>
<text x="378.1" y="185.3">1:1</text>
<text x="47.7" y="188.4" transform="rotate(-90 47.7 188.4)">70-0.2</text>
<text x="215.7" y="195.1" transform="rotate(-90 215.7 195.1)">-0.1</text>
<text x="220.2" y="203.7" transform="rotate(-90 220.2 203.7)">70-0.2</text>
<text x="74.8" y="206.5">A</text>
<text x="182.4" y="206.5">A</text>
<text x="116.8" y="213.9">=15.21</text>
<text x="141.2" y="213.9">=</text>
<text x="345.2" y="214.8">#</text>
<text x="353.8" y="214.8">NOTE</text>
<text x="374" y="214.8">:</text>
<text x="380.4" y="214.8">USE</text>
<text x="396.8" y="214.8">THREADED</text>
<text x="432.7" y="214.8">INSERTS</text>
<text x="462.1" y="214.8">FOR</text>
<text x="478.3" y="214.8">ALL</text>
<text x="493.2" y="214.8">TAPPING</text>
<text x="523" y="214.8">HOLE.</text>
<text x="58.9" y="221" transform="rotate(-90 58.9 221)">35±0.1</text>
<text x="184.9" y="217.4">R 2</text>
<text x="184.3" y="222.6">TYP</text>
<text x="307.5" y="228.6">NOTE</text>
<text x="307.5" y="233.9">DEBURR</text>
<text x="327.7" y="228.6">:-(English)</text>
<text x="336" y="233.9">ALL</text>
<text x="350.9" y="233.9">UNSPECIFIED</text>
<text x="395" y="233.9">HOLES</text>
<text x="419.2" y="233.9">AND</text>
<text x="435.9" y="233.9">SHARP</text>
<text x="460.3" y="233.9">EDGES.</text>
<text x="90" y="239.4">20</text>
<text x="147.3" y="239.9" transform="rotate(-90 147.3 239.9)">5.8</text>
<text x="34" y="241.3" transform="rotate(-90 34 241.3)">61.45±0.05</text>
<text x="113.9" y="241" transform="rotate(13 113.9 241)">100°</text>
<text x="165.1" y="242.8">20</text>
<text x="307.5" y="244.4">NOTE</text>
<text x="327.7" y="244.4">:-(French)</text>
<text x="114.1" y="246.4" transform="rotate(13 114.1 246.4)">TYP</text>
<text x="201.8" y="246.2" transform="rotate(-90 201.8 246.2)">+0.2</text>
<text x="307.5" y="249.6">ÉBAVUREZ</text>
<text x="343.5" y="249.6">TOUS</text>
<text x="363.8" y="249.6">LES</text>
<text x="379.2" y="249.6">TROUS</text>
<text x="403.5" y="249.6">NON</text>
<text x="420.8" y="249.6">SPÉCIFIÉS</text>
<text x="455.9" y="249.6">ET</text>
<text x="467.3" y="249.6">LES</text>
<text x="482.7" y="249.6">BORDS</text>
<text x="507.3" y="249.6">TRANCHANTS.</text>
<text x="90.8" y="261.9">47.5±0.02</text>
<text x="206.4" y="261" transform="rotate(-90 206.4 261)">22.5+0.3</text>
<text x="95.7" y="275.2">SCALE/ÉCHELLE</text>
<text x="152.2" y="275.2">1:1</text>
<text x="198.8" y="271.2">+0.1</text>
<text x="195" y="281.9">0.05 A</text>
<text x="71.3" y="291.8" transform="rotate(-90 71.3 291.8)">2.45±0.05</text>
<text x="193.2" y="303.7">02-M8</text>
<text x="219.9" y="303.7">x</text>
<text x="227.7" y="303.7">16</text>
<text x="239.8" y="303.7">DEEP</text>
<text x="70.8" y="306.1">10</text>
<text x="119.6" y="306.1">75±0.2</text>
<text x="237.5" y="317.8">NOTE</text>
<text x="257.7" y="317.8">:</text>
<text x="264.1" y="317.8">(English)</text>
<text x="237.5" y="323">#</text>
<text x="246.1" y="323">MATERIAL:</text>
<text x="281.5" y="323">Aluminum,</text>
<text x="319.8" y="323">HE30/6082</text>
<text x="73.8" y="329.4" transform="rotate(-90 73.8 329.4)">17.5</text>
<text x="237.5" y="328.3">#</text>
<text x="246.1" y="328.3">FINISH:</text>
<text x="272.5" y="328.3">SELF-ANODIZING</text>
<text x="59.4" y="335" transform="rotate(-90 59.4 335)">35</text>
<text x="237.5" y="333.5">#</text>
<text x="246.1" y="333.5">MACHINING:</text>
<text x="237.5" y="338.8">#</text>
<text x="246.1" y="338.8">WEIGHT(Kg</text>
<text x="284" y="338.8">):</text>
<text x="293.3" y="338.8">0.43</text>
<text x="311.6" y="338.8">kg</text>
<text x="237.5" y="349.3">NOTE</text>
<text x="257.7" y="349.3">:-(French)</text>
<text x="237.5" y="354.5">#</text>
<text x="237.5" y="359.8">#</text>
<text x="246.1" y="359.8">FINITION</text>
<text x="246.1" y="354.5">MATÉRIEL</text>
<text x="275.9" y="359.8">:</text>
<text x="279.2" y="354.5">:</text>
<text x="285.6" y="354.5">Aluminum,</text>
<text x="286.5" y="359.8">SELF-ANODIZING</text>
<text x="323.8" y="354.5">HE30/6082</text>
<text x="127.5" y="362.4">95</text>
<text x="237.5" y="365">#</text>
<text x="246.1" y="365">MACHINES</text>
<text x="281.5" y="365">:</text>
<text x="237.5" y="370.3">#</text>
<text x="246.1" y="370.3">POIDS</text>
<text x="268.5" y="370.3">(Kg):</text>
<text x="288.8" y="370.3">0.43</text>
<text x="307.1" y="370.3">kg</text>
<text x="98.3" y="378.6">SCALE/ÉCHELLE</text>
<text x="154.9" y="378.6">1:1</text>
</g>
<text font-size="5.6" x="470.5" y="365.5">WIPRO PARI GROUP</text>
<g font-size="5.4">
<text x="415.9" y="81.4">n</text>
<text x="185.2" y="103.5">O 48+0.05</text>
<text x="192" y="109.7">i</text>
<text x="184.1" y="275.7">O 48+0.05</text>
<text x="188.9" y="281.9">i</text>
</g>
<g font-size="4.9">
<text x="30" y="6.9">1</text>
<text x="76.7" y="6.9">2</text>
<text x="127" y="6.9">3</text>
<text x="176.5" y="6.9">4</text>
<text x="226.7" y="6.9">5</text>
<text x="275.4" y="6.9">6</text>
<text x="326.4" y="6.9">7</text>
<text x="375" y="6.9">8</text>
<text x="425.8" y="6.9">9</text>
<text x="473.9" y="7.3">10</text>
<text x="524.3" y="6.9">11</text>
<text x="570.2" y="6.9">12</text>
<text x="13.6" y="35.1">H</text>
<text x="587.6" y="35.1">H</text>
<text x="13.2" y="87.5">G</text>
<text x="587.2" y="87.5">G</text>
<text x="13.2" y="137">F</text>
<text x="587.2" y="137">F</text>
<text x="13.2" y="187.6">E</text>
<text x="587.2" y="187.6">E</text>
<text x="13.2" y="237">D</text>
<text x="587.2" y="237">D</text>
<text x="13.4" y="287.1">C</text>
<text x="587.4" y="287.1">C</text>
<text x="13.4" y="336.2">B</text>
<text x="587.4" y="336.2">B</text>
<text x="13.4" y="389.3">A</text>
<text x="587.4" y="389.3">A</text>
<text x="30" y="416.9">1</text>
<text x="76.7" y="416.9">2</text>
<text x="127" y="416.9">3</text>
<text x="176.5" y="416.9">4</text>
<text x="226.7" y="416.9">5</text>
<text x="275.4" y="416.9">6</text>
<text x="326.4" y="416.9">7</text>
<text x="375" y="416.9">8</text>
<text x="425.8" y="416.9">9</text>
<text x="473.9" y="417.3">10</text>
<text x="524.3" y="416.9">11</text>
<text x="570.2" y="416.9">12</text>
</g>
<g font-size="4.2">
<text x="423.7" y="14.3">NOTE : STANDARD FASTENER TORQUE AS PER STD-DES-01-00</text>
<text x="553.8" y="14">FR-DES-006-00</text>
<text x="21.1" y="404.3">NOTE FOR WIPRO PARI DESIGN -REF. ONLY</text>
<text x="45.7" y="408.8">WEAR DETAILS : NA</text>
</g>
<g font-size="3.9">
<text x="400" y="357.1">REVISION</text>
<text x="455.9" y="357.1">DESCRIPTION</text>
<text x="526.4" y="357.1">DATE</text>
<text x="540" y="357.1">DRN.BY</text>
<text x="357.8" y="383.3">RESERVED</text>
<text x="382.3" y="383.3">SPACE</text>
<text x="357.8" y="388.9">FOR</text>
<text x="357.8" y="394.5">CONTROLLED</text>
<text x="387.8" y="394.5">COPY</text>
<text x="357.8" y="400">STAMP</text>
</g>
<text font-size="3.6" x="484.6" y="376.1">CLAMP PLATE - 3</text>
<text font-size="3.5" x="402.4" y="373.3">www.wipropari.com</text>
<g font-size="3.1">
<text x="565.1" y="353.5">LIMITS</text>
<text x="562" y="371.7">DRAWING TYPE</text>
<text x="437" y="372.3">DESCRIPTION</text>
<text x="436.5" y="380.8">SURFACE AREA</text>
<text x="453.3" y="380.8">SURFACE TREATMENT</text>
<text x="489.7" y="380.8">MACHINING</text>
<text x="509.5" y="380.8">DESIGN UNIT</text>
<text x="530.6" y="380.8">DESIGN UNIT CD.</text>
<text x="558" y="380.6">TEAM NO.</text>
<text x="570.3" y="380.7">SHEET SIZE</text>
<text x="575.6" y="386.1">A2</text>
<text x="436.4" y="391.1">REFERENCE DWG.</text>
<text x="437.8" y="395.5">DRN.BY</text>
<text x="451.4" y="395.4">CHKD.BY</text>
<text x="466.6" y="395.5">APPD.BY</text>
<text x="486.7" y="395.4">MATERIAL</text>
<text x="488.9" y="390.9">PART CLASS.</text>
<text x="515.6" y="390.9">HEAT TREATMENT</text>
<text x="519.6" y="395.9">DRG./PART CODE</text>
<text x="558.9" y="395.5">REV.</text>
<text x="571.4" y="395.6">SCALE</text>
<text x="484.3" y="404.2">NET WEIGHT-Kg</text>
<text x="571.4" y="404.7">SHEET</text>
</g>
<text font-size="3" x="579.5" y="230.1">°</text>
<g font-size="2.8">
<text x="299.1" y="332.1">3.2</text>
<text x="560.4" y="357.7">Gen Tol.: IS 2102</text>
<text x="306.7" y="363.6">3.2</text>
<text x="399.1" y="376.6">1.ALL DIMENSIONS ARE</text>
<text x="399" y="382.7">2.DO NOT SCALE</text>
<text x="399" y="388.7">3.IF IN DOUBT ,</text>
<text x="399" y="395.4">LOCATION :</text>
<text x="420.5" y="396">PUNE</text>
<text x="404.2" y="402">ALL RIGHTS OF REPRODUCTION &amp;</text>
<text x="440.1" y="401.2">9265</text>
<text x="451.3" y="401.2">03004785</text>
<text x="466.3" y="401.2">03002882</text>
<text x="404.7" y="405.4">DISTRIBUTION ARE RESERVED</text>
</g>
<g font-size="2.7">
<text x="564.6" y="376.2">MACHINING</text>
<text x="399.9" y="379.7">IN mm</text>
<text x="399.7" y="385.7">DRAWING.</text>
<text x="436.9" y="385.4">41.40 in^2</text>
<text x="471.4" y="385.5">#</text>
<text x="498.9" y="385">#</text>
<text x="513.6" y="385.3">WPES</text>
<text x="537.3" y="385.1">0300</text>
<text x="559.7" y="385.1">PL-02</text>
<text x="399.7" y="391.8">ASK TEAM MEMBER</text>
<text x="474.1" y="391.2">NA</text>
<text x="508.7" y="391.2">B</text>
<text x="560.1" y="391.1">NA</text>
<text x="493.4" y="399.5">#</text>
<text x="572.8" y="399.7">1 : 1</text>
<text x="400.1" y="402.5">C</text>
<text x="436.6" y="408.7">11/04/2024</text>
<text x="450.9" y="408.8">11/04/2024</text>
<text x="466" y="408.9">11/04/2024</text>
<text x="489.6" y="408.5">0.43 kg</text>
<text x="571.4" y="408.7">1 OF 1</text>
</g>
<g font-size="2.5">
<text x="554.9" y="218.3">DEBURR AND REMOVE SHARP</text>
<text x="555.2" y="221">EDGES UNLESS SHARP EDGE</text>
<text x="556.1" y="227.1">UNSP.RADII</text>
<text x="556.8" y="223.8">REQUIREMENT SPECIFIED</text>
<text x="571.4" y="226.9">UNSP.CHF.</text>
<text x="559.2" y="229.9">0.5 R</text>
<text x="572.3" y="230.1">0.5 X 45</text>
<text x="559.8" y="238">UP TO 10</text>
<text x="576.1" y="238.1">±1.5°</text>
<text x="558.5" y="242.2">10 UP TO 50</text>
<text x="575.5" y="242.3">±0°50'</text>
<text x="557.4" y="250.7">120 UP TO 400</text>
<text x="557.9" y="246.5">50 UP TO 120</text>
<text x="575.5" y="250.7">±0°15'</text>
<text x="575.5" y="246.5">±0°25'</text>
<text x="558.7" y="259.4">0.5 UP TO 3</text>
<text x="559.5" y="263.7">3 UP TO 6</text>
<text x="576.6" y="263.6">±0.2</text>
<text x="576.6" y="259.4">±0.1</text>
<text x="559" y="267.9">6 UP TO 30</text>
<text x="576.6" y="267.9">±0.5</text>
<text x="557.8" y="272.2">30 UP TO 120</text>
<text x="576.6" y="272.2">±0.8</text>
<text x="556.9" y="280.7">315 UP TO 1000</text>
<text x="557.3" y="276.4">120 UP TO 315</text>
<text x="576.6" y="276.4">±1.2</text>
<text x="577.7" y="280.7">±2</text>
<text x="556.4" y="284.9">1000 UP TO 2000</text>
<text x="577.6" y="284.9">±3</text>
<text x="558.9" y="289.2">OVER 2000</text>
<text x="577.7" y="289.3">±4</text>
<text x="560" y="297.9">UP TO 10</text>
<text x="577.1" y="297.9">±1°</text>
<text x="558.5" y="302.1">10 UP TO 50</text>
<text x="575.5" y="302.1">±0°30'</text>
<text x="557.4" y="310.6">120 UP TO 400</text>
<text x="558.2" y="306.3">50 UP TO 120</text>
<text x="575.5" y="310.6">±0°10'</text>
<text x="575.5" y="306.4">±0°20'</text>
<text x="558.8" y="319.2">0.5 UP TO 3</text>
<text x="559.4" y="323.4">3 UP TO 6</text>
<text x="576.6" y="319.2">±0.1</text>
<text x="576.6" y="323.5">±0.1</text>
<text x="558.9" y="327.7">6 UP TO 30</text>
<text x="576.7" y="327.7">±0.2</text>
<text x="557.8" y="332">30 UP TO 120</text>
<text x="576.6" y="332">±0.3</text>
<text x="556.8" y="340.5">315 UP TO 1000</text>
<text x="557.3" y="336.3">120 UP TO 315</text>
<text x="576.6" y="336.3">±0.5</text>
<text x="576.6" y="340.5">±0.8</text>
<text x="415.2" y="346.4">.</text>
<text x="530.3" y="346.5">.</text>
<text x="545.9" y="346.4">.</text>
<text x="556.2" y="344.7">1000 UP TO 2000</text>
<text x="576.6" y="344.7">±1.2</text>
<text x="415.2" y="351.5">.</text>
<text x="530" y="351.3">.</text>
<text x="545.9" y="351.4">.</text>
<text x="558.9" y="349">OVER 2000</text>
<text x="577.6" y="349">±2</text>
</g>
<g font-size="2.4">
<text x="7.7" y="382.7" transform="rotate(-90 7.7 382.7)">Uploading\2022-23\P23Y5\P23Y5B151053.dft</text>
<text x="7.7" y="409.8" transform="rotate(-90 7.7 409.8)">\\srv01102\ExDM</text>
</g>
<g font-size="2.1">
<text x="558.5" y="232.4">UNSPECIFIED TOL.(FAB)</text>
<text x="559.5" y="234.7">FOR ANGULAR IN mm.</text>
<text x="558.6" y="253.9">UNSPECIFIED TOL.(FAB)</text>
<text x="560.7" y="256.3">FOR LINEAR IN mm.</text>
<text x="558.7" y="292.3">UNSPECIFIED TOL.(M/C)</text>
<text x="559.6" y="294.7">FOR ANGULAR IN mm.</text>
<text x="558.7" y="313.7">UNSPECIFIED TOL.(M/C)</text>
<text x="560.6" y="316.1">FOR LINEAR IN mm.</text>
</g>
</svg>
